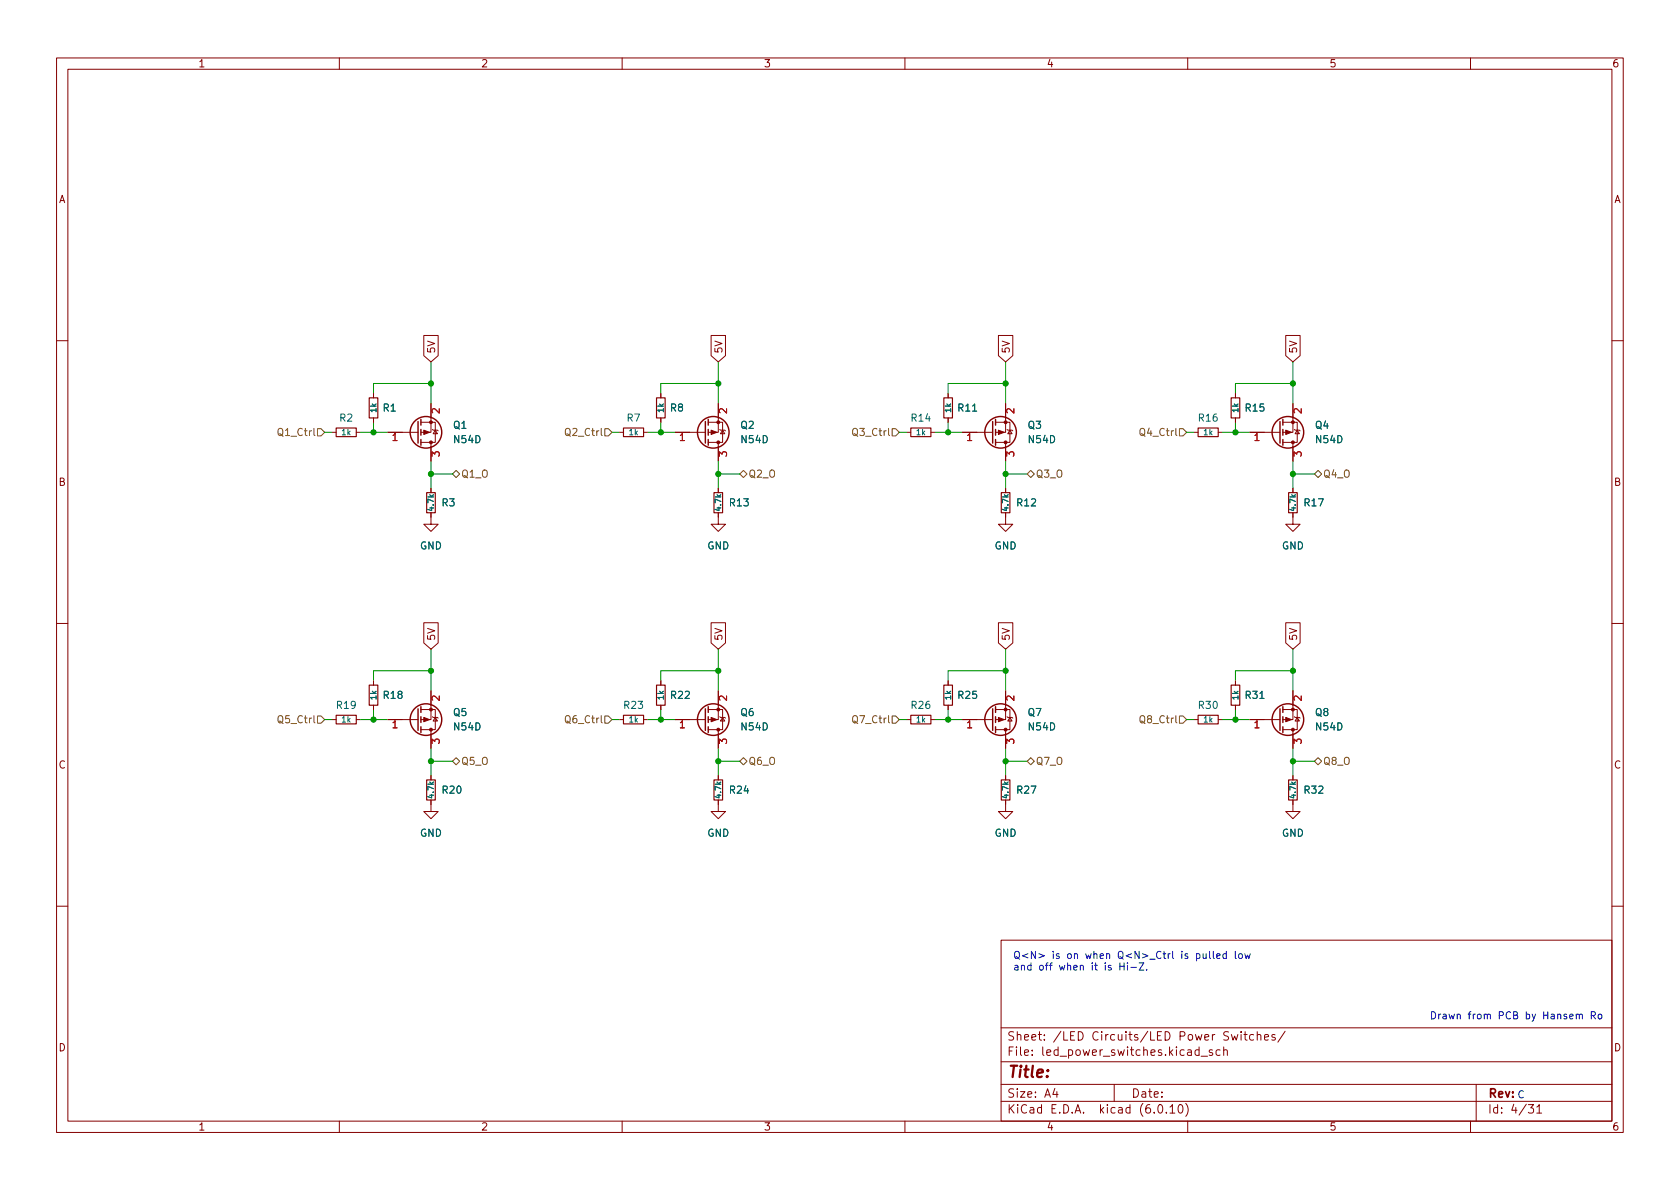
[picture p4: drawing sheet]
<svg xmlns="http://www.w3.org/2000/svg" width="297mm" height="210mm" viewBox="0 0 297 210" stroke-linecap="round" stroke-linejoin="round" font-family="sans-serif">
<g fill="none" stroke="#840000" stroke-width=".18">
<path d="M10 10.2h277v190.1h-277zM12 12.2h273v186.1h-273zM60 10.2v2M110 10.2v2M160 10.2v2M210 10.2v2M260 10.2v2M74.9 59.3h2.6v3.6l-1.3 1.1-1.3-1.1zM125.7 59.3h2.6v3.6l-1.3 1.1-1.3-1.1zM176.5 59.3h2.6v3.6l-1.3 1.1-1.3-1.1zM227.3 59.3h2.6v3.6l-1.3 1.1-1.3-1.1zM10 60.2h2"/>
<path d="M58.7 76.4h.7M63 76.4h.8M66 69.6v.8M66 73.9v.8M68.6 76.4h5.3M74.4 74.7h2.6v3.5h-2.6M76.2 71.4v5h-1.8M76.2 78.2v3.3M76.5 75.9l.1 .2h.7l.2 .1M77 76.1l.3 .6h-.7zM109.5 76.4h.7M113.8 76.4h.8"/>
<path d="M116.8 69.6v.8M116.8 73.9v.8M119.4 76.4h5.3M125.2 74.7h2.6v3.5h-2.6M127 71.4v5h-1.8M127 78.2v3.3M127.3 75.9l.1 .2h.7l.2 .1M127.8 76.1l.3 .6h-.7zM160.3 76.4h.7M164.6 76.4h.8M167.6 69.6v.8M167.6 73.9v.8"/>
<path d="M170.2 76.4h5.3M176 74.7h2.6v3.5h-2.6M177.8 71.4v5h-1.8M177.8 78.2v3.3M178.1 75.9l.1 .2h.7l.2 .1M178.6 76.1l.3 .6h-.7zM211.1 76.4h.7M215.4 76.4h.8M218.4 69.6v.8M218.4 73.9v.8M221 76.4h5.3M226.8 74.7h2.6v3.5h-2.6"/>
<path d="M228.6 71.4v5h-1.8M228.6 78.2v3.3M228.9 75.9l.1 .2h.7l.2 .1M229.4 76.1l.3 .6h-.7zM285 60.2h2M76.2 90.7v2h-1.3l1.3 1.3 1.3-1.3h-1.3M76.2 86.4v.7M127 90.7v2h-1.3l1.3 1.3 1.3-1.3h-1.3M127 86.4v.7M177.8 90.7v2h-1.3l1.3 1.3 1.3-1.3h-1.3M177.8 86.4v.7M228.6 90.7v2h-1.3l1.3 1.3 1.3-1.3h-1.3"/>
<path d="M228.6 86.4v.7M10 110.2h2M74.9 110.1h2.6v3.6l-1.3 1.1-1.3-1.1zM125.7 110.1h2.6v3.6l-1.3 1.1-1.3-1.1zM176.5 110.1h2.6v3.6l-1.3 1.1-1.3-1.1zM227.3 110.1h2.6v3.6l-1.3 1.1-1.3-1.1zM285 110.2h2M58.7 127.2h.7M63 127.2h.8M66 120.4v.8M66 124.7v.8M68.6 127.2h5.3"/>
<path d="M74.4 125.5h2.6v3.5h-2.6M76.2 122.2v5h-1.8M76.2 129v3.3M76.2 137.2v.7M76.5 126.7l.1 .2h.7l.2 .1M77 126.9l.3 .6h-.7zM109.5 127.2h.7M113.8 127.2h.8M116.8 120.4v.8M116.8 124.7v.8M119.4 127.2h5.3M125.2 125.5h2.6v3.5h-2.6"/>
<path d="M127 122.2v5h-1.8M127 129v3.3M127 137.2v.7M127.3 126.7l.1 .2h.7l.2 .1M127.8 126.9l.3 .6h-.7zM160.3 127.2h.7M164.6 127.2h.8M167.6 120.4v.8M167.6 124.7v.8M170.2 127.2h5.3M176 125.5h2.6v3.5h-2.6M177.8 122.2v5h-1.8"/>
<path d="M177.8 129v3.3M177.8 137.2v.7M178.1 126.7l.1 .2h.7l.2 .1M178.6 126.9l.3 .6h-.7zM211.1 127.2h.7M215.4 127.2h.8M218.4 120.4v.8M218.4 124.7v.8M221 127.2h5.3M226.8 125.5h2.6v3.5h-2.6M228.6 122.2v5h-1.8M228.6 129v3.3"/>
<path d="M228.6 137.2v.7M228.9 126.7l.1 .2h.7l.2 .1M229.4 126.9l.3 .6h-.7zM76.2 141.5v2h-1.3l1.3 1.3 1.3-1.3h-1.3M127 141.5v2h-1.3l1.3 1.3 1.3-1.3h-1.3M177.8 141.5v2h-1.3l1.3 1.3 1.3-1.3h-1.3M228.6 141.5v2h-1.3l1.3 1.3 1.3-1.3h-1.3M10 160.2h2M177 166.3h108v32h-108zM285 160.2h2M60 198.3v2M110 198.3v2"/>
<path d="M160 198.3v2M177 194.8h108M177 191.8h108M177 187.8h108M177 181.8h108M186.5 192.5l-.4 1h1M186.9 193v1M197 191.8v3M204.9 195.4l.2-.1a.81 .81 0 0 1 .6 .7 .81 .81 0 0 1-.3 .8h-.2a.81 .81 0 0 1-.6-.6 .81 .81 0 0 1 .3-.8zM206.2 196.7v.1M206.9 195.8l.4-.5v1.5M206.9 196.8h.8"/>
<path d="M208.5 195.4l.1-.1a.81 .81 0 0 1 .6 .7 .81 .81 0 0 1-.3 .8h-.1a.81 .81 0 0 1-.6-.6 .81 .81 0 0 1 .3-.8zM209.6 195.1a1.72 1.72 0 0 1 0 2.3M210 198.3v2M212 185.7l-.4-.1-.3 .3v.4l.1 .3h.6M212 185.1v1.5M212.4 186.8h1.1M214.4 185.7l-.4-.1-.2 .2 .1 .3 .5 .1v.4h-.6M215.7 185.7l-.4-.1-.3 .3v.4l.1 .3h.6M216.4 185.8l.2-.2 .3 .1 .1 .9M216.4 185.1v1.5M217.7 182.9l.3 1 .3-.7 .3 .7 .3-1M219.4 182.4v.2"/>
<path d="M219.4 182.9v1M219.9 182.9h.6M220.1 182.4v1.3l.4 .2M221.6 183l-.4-.1-.3 .3v.4l.2 .3h.5M222.3 183.1l.2-.2 .4 .1v.9M222.3 182.4v1.5M223.6 183.4l.7-.1-.1-.3-.4-.1-.2 .2v.8h.6M225.4 183l-.3-.1-.2 .2v.3l.5 .1v.4h-.5M227.2 182.4l-1.3 1.9M260 198.3v2M261 191.8v6.5M270.2 195.3h1l-.6 .6 .5 .1v.7l-.2 .1h-.5l-.2-.1"/>
<path d="M271.7 195.8l.5-.5v1.5M271.7 196.8h.9"/>
</g>
<g fill="none" stroke="#840000" stroke-width=".2">
<path d="M59.4 75.7h3.6v1.5h-3.6zM65.3 70.4h1.5v3.5h-1.5zM110.2 75.7h3.6v1.5h-3.6zM116.1 70.4h1.5v3.5h-1.5zM161 75.7h3.6v1.5h-3.6zM166.9 70.4h1.5v3.5h-1.5zM211.8 75.7h3.6v1.5h-3.6zM217.7 70.4h1.5v3.5h-1.5zM75.4 87.1h1.6v3.6h-1.6zM126.2 87.1h1.6v3.6h-1.6zM177 87.1h1.6v3.6h-1.6zM227.8 87.1h1.6v3.6h-1.6z"/>
<path d="M59.4 126.5h3.6v1.5h-3.6zM65.3 121.2h1.5v3.5h-1.5zM75.4 137.9h1.6v3.6h-1.6zM110.2 126.5h3.6v1.5h-3.6zM116.1 121.2h1.5v3.5h-1.5zM126.2 137.9h1.6v3.6h-1.6zM161 126.5h3.6v1.5h-3.6zM166.9 121.2h1.5v3.5h-1.5zM177 137.9h1.6v3.6h-1.6zM211.8 126.5h3.6v1.5h-3.6zM217.7 121.2h1.5v3.5h-1.5zM227.8 137.9h1.6v3.6h-1.6z"/>
</g>
<g fill="none" stroke="#840000" stroke-width=".25">
<path d="M73.9 74.5v3.9M74.4 74.2v1M74.4 75.9v1.1M74.4 77.7v1M124.7 74.5v3.9M125.2 74.2v1M125.2 75.9v1.1M125.2 77.7v1M175.5 74.5v3.9M176 74.2v1M176 75.9v1.1M176 77.7v1"/>
<path d="M226.3 74.5v3.9M226.8 74.2v1M226.8 75.9v1.1M226.8 77.7v1M73.9 125.3v3.9M74.4 125v1M74.4 126.7v1.1M74.4 128.5v1M124.7 125.3v3.9M125.2 125v1M125.2 126.7v1.1M125.2 128.5v1"/>
<path d="M175.5 125.3v3.9M176 125v1M176 126.7v1.1M176 128.5v1M226.3 125.3v3.9M226.8 125v1M226.8 126.7v1.1M226.8 128.5v1"/>
<circle cx="75.3" cy="76.4" r="2.79"/>
<circle cx="126.1" cy="76.4" r="2.79"/>
<circle cx="176.9" cy="76.4" r="2.79"/>
<circle cx="227.7" cy="76.4" r="2.79"/>
<circle cx="75.3" cy="127.2" r="2.79"/>
<circle cx="126.1" cy="127.2" r="2.79"/>
<circle cx="176.9" cy="127.2" r="2.79"/>
<circle cx="227.7" cy="127.2" r="2.79"/>
</g>
<g fill="#840000" stroke="#840000" stroke-width=".18">
<path d="M74.9 126.9l1 .3-1 .4z"/>
<path d="M227.3 126.9l1 .3-1 .4z"/>
<path d="M176.5 76.1l1 .3-1 .4z"/>
<path d="M227.3 76.1l1 .3-1 .4z"/>
<path d="M125.7 76.1l1 .3-1 .4z"/>
<path d="M125.7 126.9l1 .3-1 .4z"/>
<path d="M74.9 76.1l1 .3-1 .4z"/>
<path d="M176.5 126.9l1 .3-1 .4z"/>
<circle cx="76.2" cy="125.5" r=".25"/>
<circle cx="76.2" cy="129" r=".25"/>
<circle cx="228.6" cy="125.5" r=".25"/>
<circle cx="228.6" cy="129" r=".25"/>
<circle cx="177.8" cy="74.7" r=".25"/>
<circle cx="177.8" cy="78.2" r=".25"/>
<circle cx="228.6" cy="74.7" r=".25"/>
<circle cx="228.6" cy="78.2" r=".25"/>
<circle cx="127" cy="74.7" r=".25"/>
<circle cx="127" cy="78.2" r=".25"/>
<circle cx="127" cy="125.5" r=".25"/>
<circle cx="127" cy="129" r=".25"/>
<circle cx="76.2" cy="74.7" r=".25"/>
<circle cx="76.2" cy="78.2" r=".25"/>
<circle cx="177.8" cy="125.5" r=".25"/>
<circle cx="177.8" cy="129" r=".25"/>
</g>
<g fill="none" stroke="#725600" stroke-width=".18">
<path d="M56.1 75.8h.7l.6 .6-.6 .7h-.7zM106.9 75.8h.7l.6 .6-.6 .7h-.7zM157.7 75.8h.7l.6 .6-.6 .7h-.7zM208.5 75.8h.7l.6 .6-.6 .7h-.7zM80 83.8l.6-.6 .7 .6-.7 .6zM130.8 83.8l.6-.6 .7 .6-.7 .6zM181.6 83.8l.6-.6 .7 .6-.7 .6zM232.4 83.8l.6-.6 .7 .6-.7 .6zM56.1 126.6h.7l.6 .6-.6 .7h-.7zM80.6 134l.7 .6-.7 .6-.6-.6zM106.9 126.6h.7l.6 .6-.6 .7h-.7zM130.8 134.6l.6-.6 .7 .6-.7 .6z"/>
<path d="M157.7 126.6h.7l.6 .6-.6 .7h-.7zM182.2 134l.7 .6-.7 .6-.6-.6zM208.5 126.6h.7l.6 .6-.6 .7h-.7zM232.4 134.6l.6-.6 .7 .6-.7 .6z"/>
</g>
<g fill="none" stroke="#0000c2" stroke-width=".18">
<path d="M198 170.3v1.2M198 170.9h.7M198.7 170.3v1.2M199.3 170.7v.8M200 171.1h.9M201.4 170.3h.8l-.8 1.2h.8M202.7 171.4v.1M212.7 168.7l.1 .7 .3 .1 .2-.1M213.3 168.7v.8M213.9 168.2v1.1l.1 .2M214.5 168.2v1.1l.2 .2M215.1 169.1l.6-.1v-.3h-.4l-.2 .1 .1 .6h.5"/>
<path d="M216.8 168.7h-.3l-.3 .2 .1 .5h.5M216.8 168.2v1.3M218.4 168.2v1.1l.2 .2M219.1 168.7h.3l.3 .2v.4l-.3 .2-.3-.1-.1-.1zM220.1 168.7l.2 .8 .3-.6 .2 .6 .3-.8M278.7 179.5l.2-.2 .3 .1v.8M279.2 179.5l.2-.2 .3 .1 .1 .8M281.4 179.6l.6-.1 .1-.2-.1-.3-.6-.1v1.3M281.7 179.6l.4 .6M282.6 179.5l.2-.2 .4 .2v.4l-.1 .2-.3 .1-.2-.1z"/>
</g>
<g fill="none" stroke="#009600" stroke-width=".18">
<path d="M57.4 76.4h1.3M63.8 76.4h4.8M66 74.7v1.7M76.2 67.8h-10.2v1.8M76.2 64v7.4M108.2 76.4h1.3M114.6 76.4h4.8M116.8 74.7v1.7M127 64v7.4M127 67.8h-10.2v1.8M159 76.4h1.3M165.4 76.4h4.8"/>
<path d="M167.6 74.7v1.7M177.8 67.8h-10.2v1.8M177.8 64v7.4M209.8 76.4h1.3M216.2 76.4h4.8M218.4 74.7v1.7M228.6 67.8h-10.2v1.8M228.6 64v7.4M76.2 83.8h3.8M76.2 81.5v4.9M127 81.5v4.9M127 83.8h3.8"/>
<path d="M177.8 83.8h3.8M177.8 81.5v4.9M228.6 83.8h3.8M228.6 81.5v4.9M76.2 118.6h-10.2v1.8M76.2 114.8v7.4M127 114.8v7.4M127 118.6h-10.2v1.8M177.8 118.6h-10.2v1.8M177.8 114.8v7.4M228.6 118.6h-10.2v1.8M228.6 114.8v7.4"/>
<path d="M57.4 127.2h1.3M63.8 127.2h4.8M66 125.5v1.7M76.2 134.6h3.8M76.2 132.3v4.9M108.2 127.2h1.3M114.6 127.2h4.8M116.8 125.5v1.7M127 132.3v4.9M127 134.6h3.8M159 127.2h1.3M165.4 127.2h4.8"/>
<path d="M167.6 125.5v1.7M177.8 132.3v4.9M177.8 134.6h3.8M209.8 127.2h1.3M216.2 127.2h4.8M218.4 125.5v1.7M228.6 134.6h3.8M228.6 132.3v4.9"/>
</g>
<g fill="#009600" stroke="#009600" stroke-width=".18">
<circle cx="177.8" cy="134.6" r=".46"/>
<circle cx="177.8" cy="118.6" r=".46"/>
<circle cx="76.2" cy="83.8" r=".46"/>
<circle cx="76.2" cy="118.6" r=".46"/>
<circle cx="66" cy="76.4" r=".46"/>
<circle cx="76.2" cy="67.8" r=".46"/>
<circle cx="76.2" cy="134.6" r=".46"/>
<circle cx="66" cy="127.2" r=".46"/>
<circle cx="228.6" cy="134.6" r=".46"/>
<circle cx="218.4" cy="127.2" r=".46"/>
<circle cx="228.6" cy="118.6" r=".46"/>
<circle cx="177.8" cy="83.8" r=".46"/>
<circle cx="177.8" cy="67.8" r=".46"/>
<circle cx="228.6" cy="83.8" r=".46"/>
<circle cx="228.6" cy="67.8" r=".46"/>
<circle cx="218.4" cy="76.4" r=".46"/>
<circle cx="116.8" cy="76.4" r=".46"/>
<circle cx="127" cy="83.8" r=".46"/>
<circle cx="127" cy="67.8" r=".46"/>
<circle cx="167.6" cy="76.4" r=".46"/>
<circle cx="127" cy="134.6" r=".46"/>
<circle cx="127" cy="118.6" r=".46"/>
<circle cx="116.8" cy="127.2" r=".46"/>
<circle cx="167.6" cy="127.2" r=".46"/>
</g>
<text font-size="2.8" fill="#840000" x="178" y="190.6">Title:</text>
<g font-size="2.1" fill="#840000">
<text x="178" y="184">Sheet: /LED Circuits/LED Power Switches/</text>
<text x="178" y="186.7">File: led_power_switches.kicad_sch</text>
<text x="178" y="196.9">KiCad E.D.A. kicad (6.0.10)</text>
<text x="178" y="194.1">Size: A4</text>
<text x="200" y="194.1">Date:</text>
<text x="263" y="194.1">Rev:</text>
<text x="263" y="196.9">Id: 4/31</text>
</g>
<g font-size="1.8" fill="#840000">
<text x="35" y="11.9">1</text>
<text x="85" y="11.9">2</text>
<text x="135" y="11.9">3</text>
<text x="185" y="11.9">4</text>
<text x="235" y="11.9">5</text>
<text x="285" y="11.9">6</text>
<text x="10.3" y="35.9">A</text>
<text x="285.3" y="35.9">A</text>
<text x="76.9" y="62.6" transform="rotate(-90 76.9 62.6)">5V</text>
<text x="127.7" y="62.6" transform="rotate(-90 127.7 62.6)">5V</text>
<text x="178.5" y="62.6" transform="rotate(-90 178.5 62.6)">5V</text>
<text x="229.3" y="62.6" transform="rotate(-90 229.3 62.6)">5V</text>
<text x="10.3" y="85.9">B</text>
<text x="285.3" y="85.9">B</text>
<text x="76.9" y="113.4" transform="rotate(-90 76.9 113.4)">5V</text>
<text x="127.7" y="113.4" transform="rotate(-90 127.7 113.4)">5V</text>
<text x="178.5" y="113.4" transform="rotate(-90 178.5 113.4)">5V</text>
<text x="229.3" y="113.4" transform="rotate(-90 229.3 113.4)">5V</text>
<text x="10.3" y="135.9">C</text>
<text x="285.3" y="135.9">C</text>
<text x="10.3" y="185.9">D</text>
<text x="285.3" y="185.9">D</text>
<text x="35" y="199.9">1</text>
<text x="85" y="199.9">2</text>
<text x="135" y="199.9">3</text>
<text x="185" y="199.9">4</text>
<text x="235" y="199.9">5</text>
<text x="285" y="199.9">6</text>
</g>
<g font-size="1.8" fill="#725600">
<text x="49.6" y="77.1">Q1_Ctrl</text>
<text x="100.4" y="77.1">Q2_Ctrl</text>
<text x="151.2" y="77.1">Q3_Ctrl</text>
<text x="202" y="77.1">Q4_Ctrl</text>
<text x="81.5" y="84.4">Q1_O</text>
<text x="132.3" y="84.4">Q2_O</text>
<text x="183.1" y="84.4">Q3_O</text>
<text x="233.9" y="84.4">Q4_O</text>
<text x="49.6" y="127.9">Q5_Ctrl</text>
<text x="100.4" y="127.9">Q6_Ctrl</text>
<text x="151.2" y="127.9">Q7_Ctrl</text>
<text x="202" y="127.9">Q8_Ctrl</text>
<text x="81.5" y="135.2">Q5_O</text>
<text x="132.3" y="135.2">Q6_O</text>
<text x="183.1" y="135.2">Q7_O</text>
<text x="233.9" y="135.2">Q8_O</text>
</g>
<g font-size="1.8" fill="#006464">
<text x="60.1" y="74.5">R2</text>
<text x="67.8" y="72.8">R1</text>
<text x="80.2" y="75.8">Q1</text>
<text x="110.9" y="74.5">R7</text>
<text x="118.6" y="72.8">R8</text>
<text x="131" y="75.8">Q2</text>
<text x="161.2" y="74.5">R14</text>
<text x="169.5" y="72.8">R11</text>
<text x="181.8" y="75.8">Q3</text>
<text x="212" y="74.5">R16</text>
<text x="220.3" y="72.8">R15</text>
<text x="232.6" y="75.8">Q4</text>
<text x="80.3" y="78.4">N54D</text>
<text x="131.1" y="78.4">N54D</text>
<text x="181.9" y="78.4">N54D</text>
<text x="232.7" y="78.4">N54D</text>
<text x="78.2" y="89.5">R3</text>
<text x="129.1" y="89.5">R13</text>
<text x="179.9" y="89.5">R12</text>
<text x="230.7" y="89.5">R17</text>
<text x="74.2" y="97.1">GND</text>
<text x="125" y="97.1">GND</text>
<text x="175.8" y="97.1">GND</text>
<text x="226.6" y="97.1">GND</text>
<text x="59.6" y="125.3">R19</text>
<text x="67.9" y="123.6">R18</text>
<text x="110.4" y="125.3">R23</text>
<text x="118.7" y="123.6">R22</text>
<text x="161.2" y="125.3">R26</text>
<text x="169.5" y="123.6">R25</text>
<text x="212" y="125.3">R30</text>
<text x="220.3" y="123.6">R31</text>
<text x="80.2" y="126.6">Q5</text>
<text x="80.3" y="129.2">N54D</text>
<text x="131" y="126.6">Q6</text>
<text x="131.1" y="129.2">N54D</text>
<text x="181.8" y="126.6">Q7</text>
<text x="181.9" y="129.2">N54D</text>
<text x="232.6" y="126.6">Q8</text>
<text x="232.7" y="129.2">N54D</text>
<text x="78.3" y="140.3">R20</text>
<text x="129.1" y="140.3">R24</text>
<text x="179.9" y="140.3">R27</text>
<text x="230.7" y="140.3">R32</text>
<text x="74.2" y="147.9">GND</text>
<text x="125" y="147.9">GND</text>
<text x="175.8" y="147.9">GND</text>
<text x="226.6" y="147.9">GND</text>
</g>
<g font-size="1.8" fill="#a90000">
<text x="69.4" y="78">1</text>
<text x="77.7" y="73.1" transform="rotate(-90 77.7 73.1)">2</text>
<text x="120.2" y="78">1</text>
<text x="128.5" y="73.1" transform="rotate(-90 128.5 73.1)">2</text>
<text x="171" y="78">1</text>
<text x="179.3" y="73.1" transform="rotate(-90 179.3 73.1)">2</text>
<text x="221.8" y="78">1</text>
<text x="230.1" y="73.1" transform="rotate(-90 230.1 73.1)">2</text>
<text x="77.7" y="80.8" transform="rotate(-90 77.7 80.8)">3</text>
<text x="128.5" y="80.8" transform="rotate(-90 128.5 80.8)">3</text>
<text x="179.3" y="80.8" transform="rotate(-90 179.3 80.8)">3</text>
<text x="230.1" y="80.8" transform="rotate(-90 230.1 80.8)">3</text>
<text x="77.7" y="123.9" transform="rotate(-90 77.7 123.9)">2</text>
<text x="128.5" y="123.9" transform="rotate(-90 128.5 123.9)">2</text>
<text x="179.3" y="123.9" transform="rotate(-90 179.3 123.9)">2</text>
<text x="230.1" y="123.9" transform="rotate(-90 230.1 123.9)">2</text>
<text x="69.4" y="128.8">1</text>
<text x="77.7" y="131.6" transform="rotate(-90 77.7 131.6)">3</text>
<text x="120.2" y="128.8">1</text>
<text x="128.5" y="131.6" transform="rotate(-90 128.5 131.6)">3</text>
<text x="171" y="128.8">1</text>
<text x="179.3" y="131.6" transform="rotate(-90 179.3 131.6)">3</text>
<text x="221.8" y="128.8">1</text>
<text x="230.1" y="131.6" transform="rotate(-90 230.1 131.6)">3</text>
</g>
<g font-size="1.8" fill="#0000c2">
<text x="179.1" y="169.6">Q&lt;N&gt; is on when Q&lt;N&gt;_Ctrl is pulled low</text>
<text x="179.1" y="171.6">and off when it is Hi-Z.</text>
<text x="252.7" y="180.2">Drawn from PCB by Hansem Ro</text>
<text x="268.2" y="194.2">C</text>
</g>
<g font-size="1.4" fill="#006464">
<text x="60.4" y="76.9">1k</text>
<text x="66.5" y="72.9" transform="rotate(-90 66.5 72.9)">1k</text>
<text x="111.2" y="76.9">1k</text>
<text x="117.3" y="72.9" transform="rotate(-90 117.3 72.9)">1k</text>
<text x="162" y="76.9">1k</text>
<text x="168.1" y="72.9" transform="rotate(-90 168.1 72.9)">1k</text>
<text x="212.8" y="76.9">1k</text>
<text x="218.9" y="72.9" transform="rotate(-90 218.9 72.9)">1k</text>
<text x="76.7" y="90.2" transform="rotate(-90 76.7 90.2)">4.7k</text>
<text x="127.5" y="90.2" transform="rotate(-90 127.5 90.2)">4.7k</text>
<text x="178.3" y="90.2" transform="rotate(-90 178.3 90.2)">4.7k</text>
<text x="229.1" y="90.2" transform="rotate(-90 229.1 90.2)">4.7k</text>
<text x="66.5" y="123.7" transform="rotate(-90 66.5 123.7)">1k</text>
<text x="117.3" y="123.7" transform="rotate(-90 117.3 123.7)">1k</text>
<text x="168.1" y="123.7" transform="rotate(-90 168.1 123.7)">1k</text>
<text x="218.9" y="123.7" transform="rotate(-90 218.9 123.7)">1k</text>
<text x="60.4" y="127.7">1k</text>
<text x="111.2" y="127.7">1k</text>
<text x="162" y="127.7">1k</text>
<text x="212.8" y="127.7">1k</text>
<text x="76.7" y="141" transform="rotate(-90 76.7 141)">4.7k</text>
<text x="127.5" y="141" transform="rotate(-90 127.5 141)">4.7k</text>
<text x="178.3" y="141" transform="rotate(-90 178.3 141)">4.7k</text>
<text x="229.1" y="141" transform="rotate(-90 229.1 141)">4.7k</text>
</g>
</svg>
